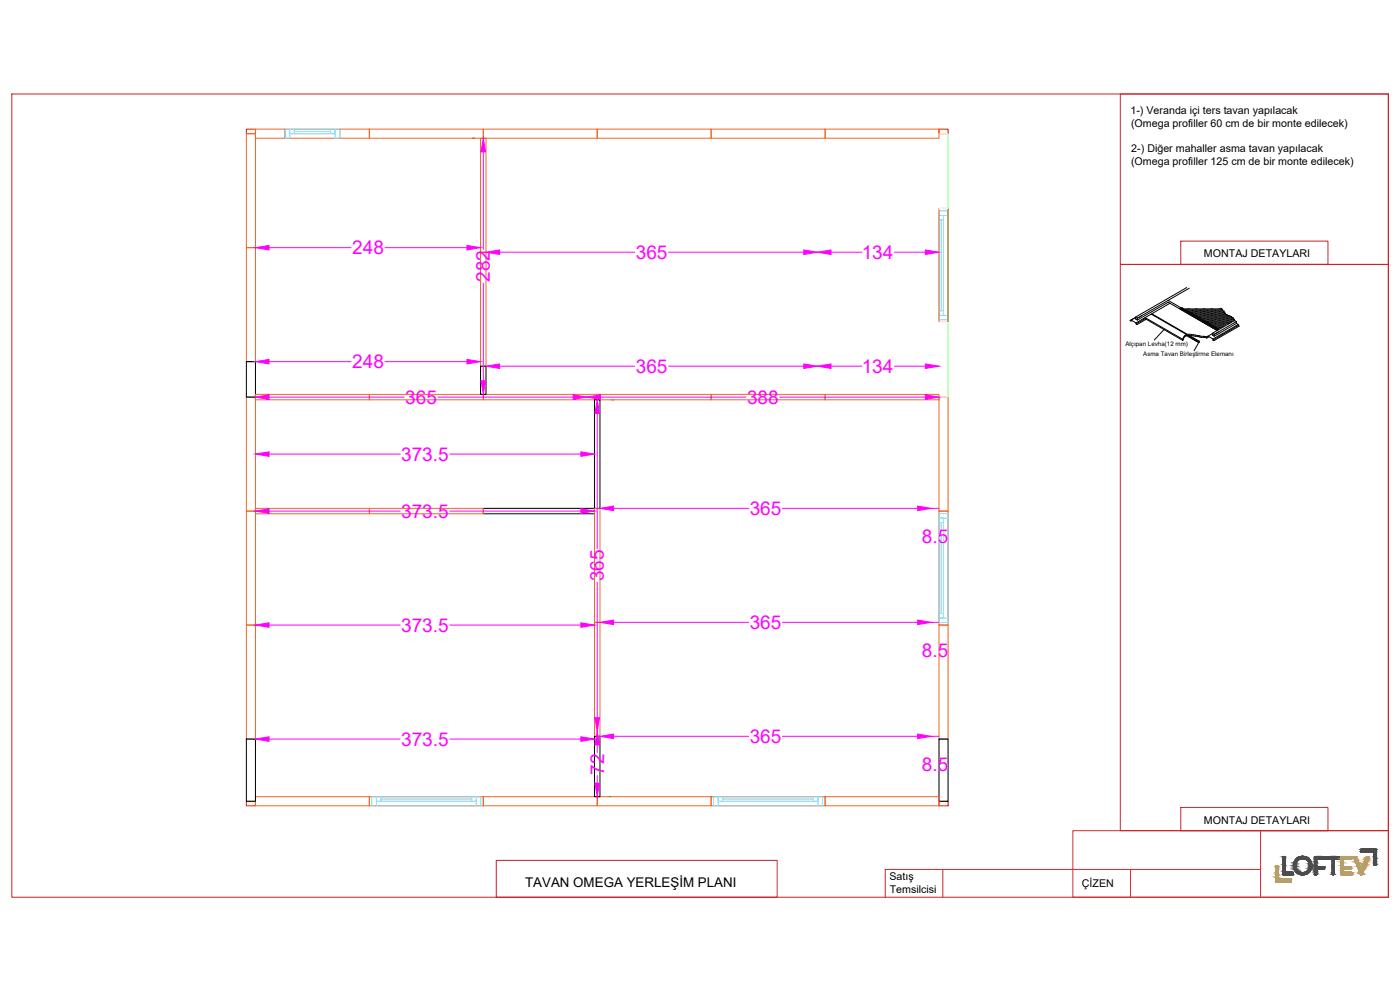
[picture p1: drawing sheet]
<svg xmlns="http://www.w3.org/2000/svg" width="1189mm" height="841mm" viewBox="0 0 1189 841" stroke-linecap="round" stroke-linejoin="round" font-family="sans-serif">
<!-- layer: 0 -->
<path d="M911 705h268v56h-268zM1070 705v56M752 738h318M801 738v23M960 738v23" fill="none" stroke="#ed1f24" stroke-width=".85"/>
<path d="M10 80h1169v681h-1169zM951 80h228v144h-228zM1003 205h125v19h-125zM951 224h228v481h-228zM1003 685h125v20h-125zM421 730h239v31h-239zM752 738v23" fill="none" stroke="#cd2027" stroke-width=".85"/>
<g fill="#4c4c4c" stroke="#4c4c4c" stroke-width=".85">
<path d="M1159 721h7z"/>
<path d="M1156 723h13z"/>
<path d="M1157 723h12z"/>
<path d="M1105 727h2z"/>
<path d="M1130 727h4z"/>
<path d="M1090 727h1z"/>
<path d="M1127 729h10z"/>
<path d="M1167 734h2z"/>
<path d="M1167 734h1z"/>
<path d="M1089 742h9z"/>
<path d="M1117 742h1z"/>
<path d="M1132 742h1z"/>
<path d="M1090 742h8z"/>
<path d="M1105 742h2z"/>
<path d="M1159 721h8zM1157 721h10z"/>
<path d="M1157 721h11zM1156 721h12z"/>
<path d="M1156 721h13zM1156 721h13z"/>
<path d="M1156 721h13zM1156 721h13z"/>
<path d="M1156 721h13zM1156 721h13z"/>
<path d="M1156 721h13zM1156 721h13z"/>
<path d="M1156 721h13zM1156 721h13z"/>
<path d="M1156 721h13zM1156 721h13z"/>
<path d="M1156 721h13zM1156 721h13z"/>
<path d="M1155 721h14zM1155 721h14z"/>
<path d="M1155 721h14zM1155 721h14z"/>
<path d="M1155 721h14zM1155 721h14z"/>
<path d="M1155 721l14 1v-1zM1155 721l14 1h-14z"/>
<path d="M1155 722h14zM1155 722h14h-14z"/>
<path d="M1155 722l14 1zM1155 722l14 1z"/>
<path d="M1155 723h14zM1155 723h14z"/>
<path d="M1155 723h14zM1155 723h14z"/>
<path d="M1156 723h13zM1156 723h13z"/>
<path d="M1156 723h13zM1156 723h13z"/>
<path d="M1156 723h13zM1156 723h13z"/>
<path d="M1156 723h13zM1156 723h13z"/>
<path d="M1156 723h13zM1156 723h13zM1156 723h13z"/>
<path d="M1156 723h13zM1156 723h13z"/>
<path d="M1156 723h13zM1156 723h13zM1157 723h12z"/>
<path d="M1158 723h11zM1158 723h11z"/>
<path d="M1105 727h2zM1105 727h2z"/>
<path d="M1105 727h3zM1105 727h3z"/>
<path d="M1105 727h3zM1105 727h3z"/>
<path d="M1121 727h1zM1118 727h4z"/>
<path d="M1118 727h5zM1118 727h5z"/>
<path d="M1130 727h5zM1130 727h5z"/>
<path d="M1130 727h5zM1130 727h5z"/>
<path d="M1090 727h1zM1090 727h1zM1090 727h1z"/>
<path d="M1118 727h6zM1117 727h7z"/>
<path d="M1130 727h6zM1128 727h8z"/>
<path d="M1128 727h8zM1128 727h8z"/>
<path d="M1117 727h8zM1117 727h8z"/>
<path d="M1090 727h1zM1090 727h1zM1090 727h1zM1090 727h1z"/>
<path d="M1117 727h8zM1117 727h8z"/>
<path d="M1128 727h9zM1127 727h10z"/>
<path d="M1127 727h10zM1127 727h10z"/>
<path d="M1117 727h8zM1117 727h8z"/>
<path d="M1127 727h10zM1127 727h10z"/>
<path d="M1127 727h10zM1127 727h10z"/>
<path d="M1090 727h1zM1090 727h1z"/>
<path d="M1127 727h10zM1127 727h10z"/>
<path d="M1117 727h8zM1117 727h8z"/>
<path d="M1127 727h10zM1127 727h10z"/>
<path d="M1127 727h10zM1127 727h10z"/>
<path d="M1090 727h1zM1090 727h1z"/>
<path d="M1117 727h9zM1116 727h10zM1116 727h10zM1116 727h10z"/>
<path d="M1127 727h10zM1127 727h10zM1127 727h10zM1127 727h10z"/>
<path d="M1090 727h1zM1089 727h2z"/>
<path d="M1116 727h10zM1116 727h10z"/>
<path d="M1116 727h10zM1116 727h10z"/>
<path d="M1127 727h11zM1127 727h11z"/>
<path d="M1089 727h2zM1089 727h2z"/>
<path d="M1127 727h11zM1127 727h11z"/>
<path d="M1089 727h2zM1089 727h2z"/>
<path d="M1116 727h10zM1116 727h10z"/>
<path d="M1105 727h3zM1104 727h4z"/>
<path d="M1127 727h11zM1127 727h11z"/>
<path d="M1116 727h10zM1116 727h10z"/>
<path d="M1127 727h11zM1127 727h11z"/>
<path d="M1089 727h2zM1089 727h2zM1089 727h2zM1089 727h2z"/>
<path d="M1116 727h10zM1116 727h10z"/>
<path d="M1116 727h10zM1116 727h10z"/>
<path d="M1127 727h11zM1127 727h11z"/>
<path d="M1089 727h2zM1089 727h2zM1089 727h2zM1089 727h2z"/>
<path d="M1116 727h10zM1116 727h10z"/>
<path d="M1127 727h11zM1127 727h11z"/>
<path d="M1104 727h5zM1104 727h5z"/>
<path d="M1089 727h2zM1089 727h2z"/>
<path d="M1116 727h10zM1116 727h10z"/>
<path d="M1089 727h2zM1089 727h2z"/>
<path d="M1116 727h10zM1116 727h10z"/>
<path d="M1127 727h11zM1127 727h11z"/>
<path d="M1089 727h2zM1089 727h2z"/>
<path d="M1127 727h11zM1127 727h11z"/>
<path d="M1089 727h2zM1089 727h2z"/>
<path d="M1116 727h10zM1116 727h10z"/>
<path d="M1089 727h2zM1089 727h2z"/>
<path d="M1116 727h10zM1116 727h10z"/>
<path d="M1104 727h5zM1104 727h5z"/>
<path d="M1089 727h2zM1089 727h2z"/>
<path d="M1116 727h10zM1116 727h10z"/>
<path d="M1089 727h2zM1089 727h2z"/>
<path d="M1116 727h10zM1116 727h10z"/>
<path d="M1167 723l2 4v-4zM1167 723l2 4h-2z"/>
<path d="M1104 727h5zM1103 727h6z"/>
<path d="M1127 727h11zM1127 727h11z"/>
<path d="M1103 727h7zM1103 727h7z"/>
<path d="M1116 727h10zM1116 727h10z"/>
<path d="M1103 727l7 1zM1103 728h7z"/>
<path d="M1127 727l11 1zM1127 727l11 1z"/>
<path d="M1126 728h12zM1126 728h12z"/>
<path d="M1103 728h7zM1102 728h8z"/>
<path d="M1102 728h8zM1102 728h8z"/>
<path d="M1116 727l10 1v-1zM1116 727l10 1h-10z"/>
<path d="M1126 728h12zM1126 728h12z"/>
<path d="M1102 728h9zM1102 728h9z"/>
<path d="M1102 728h9zM1102 728h9z"/>
<path d="M1116 728h10zM1116 728h10z"/>
<path d="M1167 727l2 1v-1zM1167 727l2 1h-2z"/>
<path d="M1126 728h12zM1126 728h12z"/>
<path d="M1102 728h9zM1101 728h10z"/>
<path d="M1116 728l10 1zM1116 728l10 1z"/>
<path d="M1101 728l10 1zM1101 728l10 1z"/>
<path d="M1126 728l12 1zM1126 728l12 1zM1127 729h11zM1127 729h11z"/>
<path d="M1127 729h11zM1127 729h11z"/>
<path d="M1127 729h11zM1127 729h11z"/>
<path d="M1089 727l2 2v-2zM1089 727l2 2h-2z"/>
<path d="M1127 729h11zM1127 729h11z"/>
<path d="M1116 729h10zM1116 729h10z"/>
<path d="M1127 729h11zM1127 729h11z"/>
<path d="M1127 729h11zM1127 729h11z"/>
<path d="M1116 729h10zM1116 729h10z"/>
<path d="M1101 729h11zM1101 729h11z"/>
<path d="M1127 729h11zM1127 729h11z"/>
<path d="M1106 729h6zM1106 729h6z"/>
<path d="M1101 729h5zM1101 729h5z"/>
<path d="M1116 729h10zM1116 729h10z"/>
<path d="M1106 729h6zM1106 729h6z"/>
<path d="M1116 729h10zM1116 729h10z"/>
<path d="M1127 729h11zM1127 729h11zM1127 729h11zM1127 729h11z"/>
<path d="M1107 729h5zM1107 729h5z"/>
<path d="M1116 729h10zM1116 729h10z"/>
<path d="M1101 729h5zM1101 729h4z"/>
<path d="M1116 729h10zM1116 729h10z"/>
<path d="M1127 729h11zM1127 729h10zM1127 729h10zM1127 729h10z"/>
<path d="M1116 729h10zM1116 729h9z"/>
<path d="M1107 729h5zM1107 729h5z"/>
<path d="M1127 729h10zM1127 729h10z"/>
<path d="M1089 729h2zM1089 729h2z"/>
<path d="M1127 729h10zM1127 729h10z"/>
<path d="M1116 729h9zM1116 729h9z"/>
<path d="M1127 729h10zM1127 729h10z"/>
<path d="M1116 729h9zM1116 729h9z"/>
<path d="M1127 729h10zM1127 729h10z"/>
<path d="M1127 729h10zM1127 729h10z"/>
<path d="M1127 729h10zM1127 729h10zM1127 729h10z"/>
<path d="M1101 729h4zM1101 729h4z"/>
<path d="M1116 729h9zM1116 729h9z"/>
<path d="M1101 729h4zM1101 729h4z"/>
<path d="M1127 729h10zM1127 729h10z"/>
<path d="M1127 729h10zM1127 729h9z"/>
<path d="M1116 729h8zM1116 729h9z"/>
<path d="M1127 729h9zM1127 729h9z"/>
<path d="M1116 729h6zM1116 729h8z"/>
<path d="M1128 729h8zM1128 729h7z"/>
<path d="M1128 729h7zM1128 729h7z"/>
<path d="M1128 729h7zM1128 729h5z"/>
<path d="M1116 729h6zM1116 729h2z"/>
<path d="M1107 729h5zM1107 729h5z"/>
<path d="M1116 729h2zM1116 729h2z"/>
<path d="M1101 729h4zM1101 729h3z"/>
<path d="M1108 729h4zM1108 729h4z"/>
<path d="M1108 729h4zM1108 729h4z"/>
<path d="M1100 729h4zM1100 729h4z"/>
<path d="M1100 729h4zM1100 729h3z"/>
<path d="M1109 729h3zM1109 729h3z"/>
<path d="M1109 729l3 1zM1109 729l3 1z"/>
<path d="M1100 729h3zM1100 729l3 1h-3z"/>
<path d="M1109 730h4zM1109 730h4z"/>
<path d="M1100 730h3zM1100 730h3z"/>
<path d="M1110 730h3zM1110 730h3z"/>
<path d="M1100 730h3zM1100 730h2h-2z"/>
<path d="M1100 730h2zM1100 730h2z"/>
<path d="M1110 730h3zM1110 730h3z"/>
<path d="M1110 730l3 1zM1110 730l3 1z"/>
<path d="M1167 728l2 3v-3zM1167 728l2 3h-2z"/>
<path d="M1100 730h2zM1100 730l2 1h-3z"/>
<path d="M1099 731h3zM1099 731h3z"/>
<path d="M1089 729l2 2v-2zM1089 729l2 2h-2zM1089 731h2zM1089 731h2z"/>
<path d="M1167 731h2zM1167 731h2z"/>
<path d="M1110 731h3zM1110 731h3z"/>
<path d="M1111 731h2zM1111 731h2z"/>
<path d="M1099 731h3zM1099 731h2h-2z"/>
<path d="M1116 729l2 2v-2zM1116 729l2 2h-2z"/>
<path d="M1111 731l3 1zM1111 731l3 1z"/>
<path d="M1099 731h2zM1099 731l2 1h-2z"/>
<path d="M1099 732h2zM1099 732h2z"/>
<path d="M1111 732h3zM1111 732h3z"/>
<path d="M1116 731l2 1v-1zM1116 731l2 1h-2z"/>
<path d="M1167 731l2 1v-1zM1167 731l2 1h-2z"/>
<path d="M1111 732h3zM1111 732h3z"/>
<path d="M1099 732h2zM1099 732h2h-2z"/>
<path d="M1099 732h2zM1099 732l2 1z"/>
<path d="M1167 732l2 1zM1167 732l2 1z"/>
<path d="M1112 732l2 1zM1112 732l2 1z"/>
<path d="M1099 733h2zM1099 733h2h-3z"/>
<path d="M1112 733h2zM1112 733h2h-2z"/>
<path d="M1098 733h3zM1098 733h3z"/>
<path d="M1167 733l2 1v-1zM1167 733l2 1h-2zM1167 734h2zM1167 734h2z"/>
<path d="M1112 733l2 1zM1112 733l2 1z"/>
<path d="M1167 734h2zM1167 734h2zM1167 734h2zM1167 734h2z"/>
<path d="M1167 734h2zM1167 734h2zM1167 734h2zM1167 734h2z"/>
<path d="M1089 731l2 3v-3zM1089 731l2 3h-2z"/>
<path d="M1167 734h2zM1167 734h2zM1167 734h2z"/>
<path d="M1167 734h2zM1167 734h2zM1167 734h2zM1167 734h2z"/>
<path d="M1167 734h2zM1167 734h2zM1167 734h2zM1167 734h2z"/>
<path d="M1167 734h2zM1167 734h2zM1167 734h2zM1167 734h2z"/>
<path d="M1167 734h2zM1167 734h2z"/>
<path d="M1167 734h2zM1167 734h2z"/>
<path d="M1167 734h2zM1167 734h1zM1167 734h1zM1167 734h1z"/>
<path d="M1167 734h1zM1167 734h1z"/>
<path d="M1167 734h1zM1167 734h1z"/>
<path d="M1098 733l3 1v-1zM1098 733l3 1h-3z"/>
<path d="M1112 734h2zM1112 734h2h-2z"/>
<path d="M1098 734l3 1zM1098 734l3 1z"/>
<path d="M1112 734l2 1zM1112 734l2 1z"/>
<path d="M1089 734l2 1v-1zM1089 734l2 1h-2z"/>
<path d="M1116 732l2 3v-3zM1116 732l2 3h-2z"/>
<path d="M1098 735h3zM1098 735h3h-3z"/>
<path d="M1112 735h2zM1112 735h2h-2zM1112 735h2zM1112 735h2z"/>
<path d="M1116 735h2zM1116 735h2h-2z"/>
<path d="M1116 735h7zM1116 735h7z"/>
<path d="M1116 735h8zM1116 735h8z"/>
<path d="M1116 735l9 1zM1116 735l9 1z"/>
<path d="M1098 735l3 1v-1zM1098 735l3 1h-3z"/>
<path d="M1116 736h9zM1116 736h9z"/>
<path d="M1116 736h9zM1116 736h9z"/>
<path d="M1131 729l2 7v-7zM1131 729l2 7h-2zM1131 736h2zM1131 736h2z"/>
<path d="M1116 736h9zM1116 736h9z"/>
<path d="M1116 736h9zM1116 736h9z"/>
<path d="M1116 736h9zM1116 736h9z"/>
<path d="M1116 736h9zM1116 736h9z"/>
<path d="M1116 736h9zM1116 736h9z"/>
<path d="M1116 736h9zM1116 736h9z"/>
<path d="M1098 736h3zM1098 736h3z"/>
<path d="M1098 736h3zM1098 736h3z"/>
<path d="M1116 736h9zM1116 736h9z"/>
<path d="M1112 735l2 1v-1zM1112 735l2 1h-2z"/>
<path d="M1098 736h3zM1098 736h3z"/>
<path d="M1112 736h2zM1112 736h2z"/>
<path d="M1116 736l9 1zM1116 736l9 1z"/>
<path d="M1099 736l2 1zM1099 736l2 1z"/>
<path d="M1112 736l2 1v-1zM1112 736l2 1h-3z"/>
<path d="M1099 737h2zM1099 737h2h-2z"/>
<path d="M1111 737h3zM1111 737h3z"/>
<path d="M1116 737h9zM1116 737h9h-9z"/>
<path d="M1116 737h9zM1116 737h6z"/>
<path d="M1099 737h2zM1099 737h2z"/>
<path d="M1116 737h6zM1116 737l2 1z"/>
<path d="M1111 737l2 1 1-1zM1111 737l2 1h-2z"/>
<path d="M1099 737l3 1-1-1zM1099 737l3 1h-3z"/>
<path d="M1111 738h2zM1111 738h2z"/>
<path d="M1099 738h3zM1099 738h3z"/>
<path d="M1111 738h2zM1111 738l2 1h-3z"/>
<path d="M1099 738l3 1v-1zM1099 738l3 1h-2z"/>
<path d="M1110 739h3zM1110 739h3z"/>
<path d="M1100 739h2zM1100 739h2z"/>
<path d="M1116 738l2 1v-1zM1116 738l2 1h-2z"/>
<path d="M1110 739h3zM1110 739h3z"/>
<path d="M1110 739h3zM1110 739h3z"/>
<path d="M1100 739h3h-1zM1100 739h3h-3z"/>
<path d="M1089 735l2 5v-5zM1089 735l2 5h-2z"/>
<path d="M1110 739h3zM1109 740h3z"/>
<path d="M1100 739l3 1zM1100 739l3 1z"/>
<path d="M1109 740h3zM1109 740h3z"/>
<path d="M1116 739l2 1v-1zM1116 739l2 1h-2z"/>
<path d="M1109 740h3zM1109 740h3z"/>
<path d="M1100 740h4zM1100 740h4z"/>
<path d="M1109 740h3zM1109 740h3z"/>
<path d="M1109 740h3zM1108 740h4z"/>
<path d="M1100 740h4zM1100 740h4z"/>
<path d="M1101 740h4zM1101 740h4z"/>
<path d="M1089 740h2zM1089 740h2h-2z"/>
<path d="M1089 740h7zM1089 740h7z"/>
<path d="M1108 740h4zM1108 740h4z"/>
<path d="M1089 740h8zM1089 740h8z"/>
<path d="M1089 740h9zM1089 740h9z"/>
<path d="M1089 740h9zM1089 740h9z"/>
<path d="M1089 740h9zM1089 740h9z"/>
<path d="M1089 740h9zM1089 740h9z"/>
<path d="M1089 740h9zM1089 740h9z"/>
<path d="M1089 740h9zM1089 740h9z"/>
<path d="M1101 740h5zM1101 740h5z"/>
<path d="M1108 740h4zM1107 740h5z"/>
<path d="M1101 740h6zM1101 740h6z"/>
<path d="M1089 740h9zM1089 740h9zM1089 740h9zM1089 740h9z"/>
<path d="M1101 740h11zM1101 740l11 1z"/>
<path d="M1089 740l9 1zM1089 740l9 1z"/>
<path d="M1101 741h11zM1101 741h10z"/>
<path d="M1131 736l2 5v-5zM1131 736l2 5h-2z"/>
<path d="M1116 740l2 1v-1zM1116 740l2 1h-2z"/>
<path d="M1116 741h2zM1116 741h2z"/>
<path d="M1089 741h9zM1089 741h9z"/>
<path d="M1101 741h10zM1101 741h10z"/>
<path d="M1089 741h9zM1089 741h9z"/>
<path d="M1102 741h9zM1102 741h9z"/>
<path d="M1089 741h9zM1089 741h9z"/>
<path d="M1102 741h9zM1102 741h8z"/>
<path d="M1116 741l2 1v-1zM1116 741l2 1h-2z"/>
<path d="M1102 741h8zM1102 741l8 1z"/>
<path d="M1089 741l9 1zM1089 741l9 1z"/>
<path d="M1131 741l2 1v-1zM1131 741l2 1h-2z"/>
<path d="M1103 742h7zM1103 742h6z"/>
<path d="M1131 742h2zM1131 742h2z"/>
<path d="M1089 742h9zM1089 742h9z"/>
<path d="M1116 742h2zM1116 742h2z"/>
<path d="M1103 742h6zM1103 742h6z"/>
<path d="M1131 742h2zM1131 742h2z"/>
<path d="M1116 742h2zM1116 742h2z"/>
<path d="M1089 742h9zM1089 742h9z"/>
<path d="M1131 742h2zM1131 742h2z"/>
<path d="M1116 742h2zM1116 742h2z"/>
<path d="M1089 742h9zM1089 742h9z"/>
<path d="M1116 742h2zM1116 742h2z"/>
<path d="M1116 742h2zM1116 742h2z"/>
<path d="M1089 742h9zM1089 742h9z"/>
<path d="M1089 742h9zM1089 742h9z"/>
<path d="M1116 742h2zM1116 742h2z"/>
<path d="M1131 742h2zM1131 742h2z"/>
<path d="M1116 742h2zM1116 742h2z"/>
<path d="M1089 742h9zM1089 742h9z"/>
<path d="M1103 742h6zM1103 742h5z"/>
<path d="M1089 742h9zM1089 742h9z"/>
<path d="M1116 742h2zM1116 742h2zM1116 742h2zM1116 742h2z"/>
<path d="M1089 742h9zM1089 742h9zM1089 742h9z"/>
<path d="M1131 742h2zM1131 742h2z"/>
<path d="M1116 742h2zM1116 742h2z"/>
<path d="M1104 742h4zM1104 742h4z"/>
<path d="M1089 742h9zM1089 742h9zM1089 742h9zM1089 742h9z"/>
<path d="M1116 742h2zM1116 742h2z"/>
<path d="M1089 742h9zM1089 742h9z"/>
<path d="M1116 742h2zM1116 742h2z"/>
<path d="M1089 742h9zM1089 742h9z"/>
<path d="M1116 742h2zM1116 742h2z"/>
<path d="M1131 742h2zM1131 742h2z"/>
<path d="M1116 742h2zM1116 742h2z"/>
<path d="M1116 742h2zM1116 742h2z"/>
<path d="M1090 742h8zM1090 742h8zM1090 742h8zM1090 742h8z"/>
<path d="M1116 742h2zM1116 742h2zM1117 742h1z"/>
<path d="M1117 742h1zM1117 742h1z"/>
<path d="M1090 742h8zM1090 742h8z"/>
<path d="M1117 742h1zM1117 742h1z"/>
<path d="M1104 742h4zM1104 742h4z"/>
<path d="M1090 742h8zM1090 742h8z"/>
<path d="M1090 742h8zM1090 742h8z"/>
<path d="M1090 742h4zM1090 742h4z"/>
<path d="M1105 742h3zM1105 742h2z"/>
<path d="M1105 742h2zM1106 742h1z"/>
</g>
<g fill="none" stroke="#4c4c4c" stroke-width=".85">
<path d="M1089 727v15h9M1090 727h-1M1091 727h.1M1091 727h-2M1091 727v7M1091 734v6h7M1099 732a8 8 0 0 0 1 7M1100 739l1 2 3 1h3h2M1101 729l-2 3M1104 727h4l3 1M1104 727l-3 2M1109 730l-2-1h-2a6 6 0 0 0-4 8 6 6 0 0 0 8 3"/>
<path d="M1110 730a6 6 0 0 1-1 10M1111 728l1 1a8 8 0 0 1 1 9M1113 738l-1 2-3 2M1124 735l1 1M1125 736v1M1125 737l-7 1v4M1125 727h.1M1125 727h-9v15h2M1125 727l1 2M1126 729h-8v6h6M1126 729h.1M1127 727h10"/>
<path d="M1127 727h-1M1127 727v2M1127 729h.1M1127 729h4v12M1137 729h-4v12a1.2 1.2 0 0 1-1 1 1.2 1.2 0 0 1-1-1M1137 729h.1M1137 727h1M1138 729h-1M1138 727v2M1155 722l1 1M1155 721v1M1156 723h.1"/>
<path d="M1156 721h-1M1156 723h11v11M1156 721h12M1167 734h.1M1168 721h1v13M1169 734h-2M1169 734h.1M1098 740h.1M1098 742h.1M1098 740v2M1118 742h.1"/>
</g>
<g fill="#b99536" stroke="#b99536" stroke-width=".85">
<path d="M1158 733h3z"/>
<path d="M1152 734h3z"/>
<path d="M1084 735h1z"/>
<path d="M1083 735h2z"/>
<path d="M1146 735h1z"/>
<path d="M1154 739h4z"/>
<path d="M1156 742h1z"/>
<path d="M1139 742h7z"/>
<path d="M1156 742v1z"/>
<path d="M1086 749h7z"/>
<path d="M1161 727h1zM1161 727h1z"/>
<path d="M1161 727h1zM1161 727h1z"/>
<path d="M1161 727h1zM1161 727h1z"/>
<path d="M1150 727h1zM1150 727h1z"/>
<path d="M1161 727h1zM1161 727h1z"/>
<path d="M1150 727h1zM1150 727h1z"/>
<path d="M1161 727h1zM1161 727h1z"/>
<path d="M1161 727h1zM1161 727h1z"/>
<path d="M1150 727h1zM1150 727h1z"/>
<path d="M1150 727h2zM1150 727h2z"/>
<path d="M1161 727h1zM1161 727h1z"/>
<path d="M1150 727h2zM1150 727h2z"/>
<path d="M1161 727h1zM1161 727h1zM1161 727h1zM1161 727h1z"/>
<path d="M1150 727h2zM1150 727h2z"/>
<path d="M1161 727h2zM1161 727h2zM1160 727h3zM1160 727h3z"/>
<path d="M1150 727h2zM1149 727h3z"/>
<path d="M1160 727h3zM1160 727h3zM1160 727h3zM1160 727h3z"/>
<path d="M1149 727h3zM1149 727h3z"/>
<path d="M1160 727h3zM1160 727h3z"/>
<path d="M1149 727h3zM1149 727h3z"/>
<path d="M1139 727h9zM1139 727h9z"/>
<path d="M1149 727h3zM1149 727h3z"/>
<path d="M1160 727h3zM1160 727h3z"/>
<path d="M1139 727h9zM1139 727h9z"/>
<path d="M1149 727h3zM1149 727h3z"/>
<path d="M1160 727h3zM1160 727h3z"/>
<path d="M1149 727h3zM1149 727h3z"/>
<path d="M1149 727h3zM1149 727h3z"/>
<path d="M1139 727h9zM1139 727h9z"/>
<path d="M1160 727h3zM1160 727h3z"/>
<path d="M1139 727h9zM1139 727h9z"/>
<path d="M1149 727h3zM1149 727h3z"/>
<path d="M1160 727h3zM1160 727h3z"/>
<path d="M1149 727h3zM1149 727h3z"/>
<path d="M1160 727h3zM1160 727h3z"/>
<path d="M1139 727h9zM1139 727h9z"/>
<path d="M1160 727h3zM1160 727h3z"/>
<path d="M1139 727h9zM1139 727h9z"/>
<path d="M1149 727h3zM1149 727h3z"/>
<path d="M1160 727h3zM1160 727l3 1z"/>
<path d="M1139 727l9 1zM1139 727l9 1z"/>
<path d="M1160 728h3zM1160 728h3z"/>
<path d="M1139 728h9zM1139 728h9z"/>
<path d="M1160 728h3zM1160 728h2z"/>
<path d="M1149 727l3 1zM1149 727l3 1h-2z"/>
<path d="M1139 728h9zM1139 728h9z"/>
<path d="M1150 728h2zM1150 728h2z"/>
<path d="M1139 728h9zM1139 728l9 1z"/>
<path d="M1139 729h9zM1139 729h9z"/>
<path d="M1160 728l2 1v-1zM1160 728l2 1h-2z"/>
<path d="M1139 729h9zM1139 729h9z"/>
<path d="M1139 729h9zM1139 729h9z"/>
<path d="M1139 729h9zM1139 729h9z"/>
<path d="M1139 729h9zM1139 729h9z"/>
<path d="M1139 729h9zM1139 729h9z"/>
<path d="M1139 729h9zM1139 729h9z"/>
<path d="M1139 729h8zM1139 729h9z"/>
<path d="M1139 729h5zM1139 729h8z"/>
<path d="M1150 728l2 1v-1zM1150 728l2 1h-2z"/>
<path d="M1160 729h2zM1160 729h2h-2z"/>
<path d="M1150 729h3zM1150 729h3z"/>
<path d="M1139 729h2zM1139 729h2h-2z"/>
<path d="M1160 729h2zM1160 729h2z"/>
<path d="M1160 729l2 1v-1zM1160 729l2 1h-3z"/>
<path d="M1150 729l3 1v-1zM1150 729l3 1h-3z"/>
<path d="M1150 730h3zM1150 730h3z"/>
<path d="M1151 730l2 1zM1151 730l2 1z"/>
<path d="M1151 731h2zM1151 731h2z"/>
<path d="M1159 730l2 1 1-1zM1159 730l2 1h-2z"/>
<path d="M1159 731h2zM1159 731h2z"/>
<path d="M1151 731h2zM1151 731h2h-2z"/>
<path d="M1159 731h2zM1159 731h2h-2z"/>
<path d="M1139 729l2 3v-3zM1139 729l2 3h-2z"/>
<path d="M1151 731l3 1-1-1zM1151 731l3 1h-3z"/>
<path d="M1151 732h3zM1151 732h3z"/>
<path d="M1139 732h2zM1139 732h2h-2z"/>
<path d="M1151 732h3zM1151 732h3z"/>
<path d="M1159 731l2 2v-2zM1159 731l2 2h-3z"/>
<path d="M1158 733h3zM1158 733h3z"/>
<path d="M1158 733h3zM1158 733h3zM1158 733h3z"/>
<path d="M1158 733h3zM1158 733h3z"/>
<path d="M1158 733h3zM1158 733h2zM1158 733h2zM1158 733h2z"/>
<path d="M1158 733h2zM1158 733h2z"/>
<path d="M1158 733h2zM1158 733h2z"/>
<path d="M1158 733h2zM1158 733h2z"/>
<path d="M1158 733h2zM1158 733h2zM1158 733h2zM1158 733h2z"/>
<path d="M1151 732l3 1v-1zM1151 732l3 1h-2z"/>
<path d="M1158 733h2zM1158 733h2h-2z"/>
<path d="M1152 733l2 1v-1zM1152 733l2 1h-2z"/>
<path d="M1158 733l2 1v-1zM1158 733l2 1h-2z"/>
<path d="M1152 734h2zM1152 734h2h-2z"/>
<path d="M1152 734h2zM1152 734h2z"/>
<path d="M1152 734h3zM1152 734h3z"/>
<path d="M1152 734h3zM1152 734h3zM1152 734h3zM1152 734h3z"/>
<path d="M1152 734h3zM1152 734h3z"/>
<path d="M1152 734h3zM1152 734h3zM1152 734h3zM1152 734h3z"/>
<path d="M1152 734h3zM1152 734h3zM1152 734h3z"/>
<path d="M1158 734h2zM1158 734h2h-3z"/>
<path d="M1152 734l3 1zM1152 734l3 1z"/>
<path d="M1139 732l2 3v-3zM1139 732l2 3h-2z"/>
<path d="M1157 734h3zM1157 734l3 1z"/>
<path d="M1152 735h3zM1152 735h3z"/>
<path d="M1084 735h1zM1084 735h1z"/>
<path d="M1084 735h1zM1083 735h2zM1083 735h2z"/>
<path d="M1083 735h2zM1083 735h2z"/>
<path d="M1083 735h2zM1083 735h2z"/>
<path d="M1157 735h2h1zM1157 735h2h-2z"/>
<path d="M1083 735h3zM1083 735h3z"/>
<path d="M1083 735h3zM1083 735h3z"/>
<path d="M1083 735h3zM1083 735h3z"/>
<path d="M1083 735h3zM1083 735h3z"/>
<path d="M1146 735h1zM1144 735h3z"/>
<path d="M1144 735h3zM1143 735h4z"/>
<path d="M1153 735h2zM1153 735h2z"/>
<path d="M1083 735h3zM1083 735h3z"/>
<path d="M1143 735h4zM1141 735h6z"/>
<path d="M1139 735h2zM1139 735h2h-2z"/>
<path d="M1083 735h3zM1083 735h3z"/>
<path d="M1139 735h8zM1139 735h8z"/>
<path d="M1153 735h2zM1153 735h2z"/>
<path d="M1139 735h8zM1139 735h8z"/>
<path d="M1139 735l8 1zM1139 735l8 1z"/>
<path d="M1139 736h8zM1139 736h8z"/>
<path d="M1139 736h8zM1139 736h8z"/>
<path d="M1139 736h8zM1139 736h8z"/>
<path d="M1139 736h8zM1139 736h8z"/>
<path d="M1153 735l2 1v-1zM1153 735l2 1h-2z"/>
<path d="M1157 735l2 1v-1zM1157 735l2 1h-2z"/>
<path d="M1139 736h8zM1139 736h8z"/>
<path d="M1153 736h2zM1153 736h2z"/>
<path d="M1139 736h8zM1139 736h8z"/>
<path d="M1083 735l3 1v-1zM1083 735l3 1h-3z"/>
<path d="M1153 736l3 1zM1153 736l3 1z"/>
<path d="M1157 736l2 1v-1zM1157 736l2 1h-2z"/>
<path d="M1157 737h2zM1157 737h2z"/>
<path d="M1153 737h3zM1153 737h3h-3z"/>
<path d="M1139 736l8 1v-1zM1139 736l8 1h-8z"/>
<path d="M1139 737h8zM1139 737h8z"/>
<path d="M1153 737h3zM1153 737h3z"/>
<path d="M1139 737h8zM1139 737h8z"/>
<path d="M1139 737h8zM1139 737h8z"/>
<path d="M1139 737h8zM1139 737h8z"/>
<path d="M1139 737h8zM1139 737h8z"/>
<path d="M1139 737h8zM1139 737h8z"/>
<path d="M1139 737h8zM1139 737h8z"/>
<path d="M1139 737h8zM1139 737h8z"/>
<path d="M1139 737h5zM1139 737h8z"/>
<path d="M1157 737h1h1zM1157 737h1h-2z"/>
<path d="M1156 737h2zM1156 737l2 1z"/>
<path d="M1153 737l3 1v-1zM1153 737l3 1h-2z"/>
<path d="M1156 738h2zM1156 738h2z"/>
<path d="M1154 738h2zM1154 738h2zM1154 738h2zM1154 738h2z"/>
<path d="M1156 738h2zM1156 738h2z"/>
<path d="M1154 738h2zM1154 738h2z"/>
<path d="M1156 738h2zM1156 738h2z"/>
<path d="M1154 738h2zM1154 738h2z"/>
<path d="M1156 738h2zM1156 738h2z"/>
<path d="M1154 738h2zM1154 738h2z"/>
<path d="M1156 738h2zM1156 738h2z"/>
<path d="M1154 738h2zM1154 738h2z"/>
<path d="M1156 738h2zM1156 738h2zM1156 738h2zM1156 738h2z"/>
<path d="M1154 738h2zM1154 738h2z"/>
<path d="M1083 736l3 2v-2zM1083 736l3 2h-3z"/>
<path d="M1154 738h4zM1154 738h4z"/>
<path d="M1154 738h4zM1154 738h4z"/>
<path d="M1154 738h4zM1154 738l4 1z"/>
<path d="M1139 737l2 2v-2zM1139 737l2 2h-2z"/>
<path d="M1154 739h4zM1154 739h4z"/>
<path d="M1154 739h4zM1154 739h4z"/>
<path d="M1154 739h4zM1154 739h4zM1154 739h4z"/>
<path d="M1154 739h4zM1154 739h4zM1154 739h4zM1154 739h4z"/>
<path d="M1154 739h4zM1154 739h4z"/>
<path d="M1139 739h2zM1139 739h2z"/>
<path d="M1154 739h4zM1154 739h4z"/>
<path d="M1154 739h4zM1154 739l4 1z"/>
<path d="M1154 740h4zM1154 740h3z"/>
<path d="M1139 739l2 1v-1zM1139 739l2 1h-2z"/>
<path d="M1139 740h8zM1139 740h8z"/>
<path d="M1139 740h9zM1139 740h9z"/>
<path d="M1139 740h9zM1139 740h9z"/>
<path d="M1155 740h2zM1155 740h2h-2z"/>
<path d="M1139 740h9zM1139 740h9z"/>
<path d="M1155 740h2zM1155 740h2z"/>
<path d="M1139 740h9zM1139 740h9z"/>
<path d="M1139 740h9zM1139 740h9z"/>
<path d="M1139 740l9 1zM1139 740l9 1z"/>
<path d="M1083 738l3 3v-3zM1083 738l3 3h-3z"/>
<path d="M1139 741h9zM1139 741h9z"/>
<path d="M1139 741h10zM1139 741h10z"/>
<path d="M1139 741h10zM1139 741h10z"/>
<path d="M1139 741h10zM1139 741h10z"/>
<path d="M1155 740l2 1v-1zM1155 740l2 1h-2z"/>
<path d="M1139 741h10zM1139 741h10z"/>
<path d="M1155 741l2 1v-1zM1155 741l2 1h-2z"/>
<path d="M1083 741l3 1v-1zM1083 741l3 1h-3z"/>
<path d="M1139 741h10zM1139 741l10 1z"/>
<path d="M1155 742h2zM1155 742h2z"/>
<path d="M1139 742h10zM1139 742h10z"/>
<path d="M1139 742h10zM1139 742h10z"/>
<path d="M1139 742h10zM1139 742h10zM1139 742h10zM1139 742h10z"/>
<path d="M1139 742h10zM1139 742h10zM1139 742h10zM1139 742h10z"/>
<path d="M1139 742h10zM1139 742h10z"/>
<path d="M1139 742h10zM1139 742h10zM1139 742h10zM1139 742h10z"/>
<path d="M1139 742h10zM1139 742h9z"/>
<path d="M1139 742h9zM1139 742h9z"/>
<path d="M1155 742h2zM1155 742h2z"/>
<path d="M1139 742h9zM1139 742h9z"/>
<path d="M1139 742h9zM1139 742h9z"/>
<path d="M1156 742h1zM1156 742h1z"/>
<path d="M1139 742h9zM1139 742h9z"/>
<path d="M1139 742h9zM1139 742h9z"/>
<path d="M1139 742h9zM1139 742h8z"/>
<path d="M1139 742h8zM1139 742h7z"/>
<path d="M1139 742h5zM1139 742h5z"/>
<path d="M1083 742l3 1v-1zM1083 742l3 1h-3z"/>
<path d="M1083 743l3 1v-1zM1083 743l3 1h-3z"/>
<path d="M1083 744l3 1v-1zM1083 744l3 1h-3z"/>
<path d="M1083 745l3 1v-1zM1083 745l3 1h-3zM1083 746h3zM1083 746h3z"/>
<path d="M1083 746h3zM1083 746h3z"/>
<path d="M1083 746h3zM1083 746h3z"/>
<path d="M1083 746h3zM1083 746h3z"/>
<path d="M1083 746h3zM1083 746h3z"/>
<path d="M1083 746h4zM1083 746h4z"/>
<path d="M1083 746h6zM1083 746h6z"/>
<path d="M1083 746h8zM1083 746h8z"/>
<path d="M1083 746h11zM1083 746h11z"/>
<path d="M1083 746h12zM1083 746h12z"/>
<path d="M1083 746h13zM1083 746h13z"/>
<path d="M1083 746h13zM1083 746h13z"/>
<path d="M1083 746h13zM1083 746h13z"/>
<path d="M1083 746h13zM1083 746h13z"/>
<path d="M1083 746h14zM1083 746h14z"/>
<path d="M1083 746h14zM1083 746h14zM1083 746h14zM1083 746h14z"/>
<path d="M1083 746h14zM1083 746h14z"/>
<path d="M1083 746h14zM1083 746h14z"/>
<path d="M1083 746l14 1zM1083 746l14 1z"/>
<path d="M1083 747h14zM1083 747h14z"/>
<path d="M1083 747h14zM1083 747h14z"/>
<path d="M1083 747h14zM1083 747h14z"/>
<path d="M1083 747l14 1v-1zM1083 747l14 1h-14z"/>
<path d="M1083 748h14zM1083 748h14z"/>
<path d="M1083 748h14zM1083 748h14z"/>
<path d="M1083 748h14zM1083 748h14z"/>
<path d="M1083 748h14zM1083 748h14zM1083 748h14zM1083 748h14z"/>
<path d="M1083 748h14zM1083 748h14z"/>
<path d="M1083 748h14zM1083 748h14z"/>
<path d="M1083 748h14zM1083 748h14zM1083 748h14zM1083 748h14z"/>
<path d="M1083 748h13zM1083 748h14z"/>
<path d="M1083 748h13zM1083 748h13z"/>
<path d="M1083 748h13zM1083 748h13zM1083 748h13zM1083 748h13z"/>
<path d="M1083 748h13zM1083 748h13z"/>
<path d="M1083 748h13zM1083 748h13z"/>
<path d="M1083 748h13zM1083 748h13z"/>
<path d="M1083 748h13zM1083 748h13zM1083 748h13zM1083 748h13z"/>
<path d="M1083 748h13zM1083 748h13z"/>
<path d="M1083 748h13zM1083 748h13z"/>
<path d="M1084 748h12zM1084 748l11 1zM1085 749h10zM1085 749h10z"/>
<path d="M1085 749h10zM1085 749h8z"/>
<path d="M1086 749h6zM1086 749h6z"/>
</g>
<g fill="none" stroke="#b99536" stroke-width=".85">
<path d="M1084 735h-1v13M1084 735h2v11M1147 737h-6v3h6a1.1 1.1 0 0 1 2 1 1.1 1.1 0 0 1-1 1M1148 727h.1M1148 727h-9v15M1148 727v1M1148 728v1h-7v6h6v2M1149 727h.1M1149 727l3 7M1149 727h1a2.9 2.9 0 0 1 3 3l3 8M1152 734h.1M1152 734l2 4"/>
<path d="M1154 738h.1M1154 738v1M1154 739h.1M1156 738h.1M1156 737v1M1157 734l-1 3M1158 733l-1 1M1158 733h.1M1160 727l-2 6M1160 727h3l-7 15-2-3M1160 727h.1M1083 748h.1"/>
<path d="M1083 748h13M1086 746h.1M1086 746h10M1096 746h.1M1096 746h1M1097 748h-1M1097 746v1M1097 747v1M1139 742h9"/>
</g>
<g fill="none" stroke="#000" stroke-width=".85">
<path d="M242 110v7M288 110v7M992 255l43 25M993 257l-28 17M1008 244l-44 25M1010 245l-44 25-2-1M961 272h.1M961 272h-1l4-3-3 3 4 2v1M964 269v2l2 1M966 272l26-16 42 25M970 268l-4 2v2M972 270l32 18v1"/>
<path d="M972 270l-7 5h1l7-4M972 270l32 19M978 266l40 24-40-23M988 280l-8 9M1002 262h.1M1003 262h.1M1003 263h.1M1004 263h.1M1004 262h.1M1005 264h.1M1005 263h.1M1005 262h.1"/>
<path d="M1006 263h.1M1006 264h.1M1006 265h.1M1007 264h.1M1007 265h.1M1007 263h.1M1008 264h.1M1008 265h.1M1008 266h.1M1008 263h.1M1009 265h.1M1009 266h.1"/>
<path d="M1009 264h.1M1009 263h.1M1010 265h.1M1010 266h.1M1010 264h.1M1010 267h.1M1010 263h.1M1011 266h.1M1011 267h.1M1011 264h.1M1011 265h.1M1011 263h.1"/>
<path d="M1011 268h.1M1012 267h.1M1012 268h.1M1012 266h.1M1012 264h.1M1012 265h.1M1012 263h.1M1013 268h.1M1013 267h.1M1013 266h.1M1013 264h.1M1013 265h.1"/>
<path d="M1013 263h.1M1013 269h.1M1014 268h.1M1014 266h.1M1014 264h.1M1014 269h.1M1014 267h.1M1014 265h.1M1014 263h.1M1015 269h.1M1015 268h.1M1015 266h.1"/>
<path d="M1015 264h.1M1015 267h.1M1015 265h.1M1015 263h.1M1015 270h.1M1016 270h.1M1016 269h.1M1016 268h.1M1016 266h.1M1016 264h.1M1016 267h.1M1016 265h.1"/>
<path d="M1016 263h.1M1017 270h.1M1017 269h.1M1017 268h.1M1017 266h.1M1017 264h.1M1017 271h.1M1017 267h.1M1017 265h.1M1017 263h.1M1018 269h.1M1018 268h.1"/>
<path d="M1018 266h.1M1018 264h.1M1018 271h.1M1018 270h.1M1018 267h.1M1018 265h.1M1018 263h.1M1019 271h.1M1019 272h.1M1019 270h.1M1019 268h.1M1019 267h.1"/>
<path d="M1019 265h.1M1019 263h.1M1019 269h.1M1019 266h.1M1019 264h.1M1020 272h.1M1020 271h.1M1020 270h.1M1020 268h.1M1020 267h.1M1020 265h.1M1020 263h.1"/>
<path d="M1020 273h.1M1020 269h.1M1020 266h.1M1020 264h.1M1021 273h.1M1021 272h.1M1021 270h.1M1021 268h.1M1021 267h.1M1021 265h.1M1021 263h.1M1021 271h.1"/>
<path d="M1021 269h.1M1021 266h.1M1021 264h.1M1022 273h.1M1022 272h.1M1022 270h.1M1022 268h.1M1022 267h.1M1022 265h.1M1022 263h.1M1022 274h.1M1022 271h.1"/>
<path d="M1022 269h.1M1022 266h.1M1022 264h.1M1023 274h.1M1023 273h.1M1023 272h.1M1023 270h.1M1023 268h.1M1023 267h.1M1023 265h.1M1023 263h.1M1023 275h.1"/>
<path d="M1023 271h.1M1023 269h.1M1023 266h.1M1023 264h.1M1024 274h.1M1024 273h.1M1024 275h.1M1024 272h.1M1024 270h.1M1024 268h.1M1024 267h.1M1024 265h.1"/>
<path d="M1024 263h.1M1024 271h.1M1024 269h.1M1024 266h.1M1024 264h.1M1025 275h.1M1025 274h.1M1025 272h.1M1025 270h.1M1025 268h.1M1025 267h.1M1025 265h.1"/>
<path d="M1025 263h.1M1025 273h.1M1025 271h.1M1025 269h.1M1025 266h.1M1025 264h.1M1025 276h.1M1026 275h.1M1026 274h.1M1026 272h.1M1026 270h.1M1026 268h.1"/>
<path d="M1026 267h.1M1026 265h.1M1026 263h.1M1026 276h.1M1026 273h.1M1026 271h.1M1026 269h.1M1026 266h.1M1026 264h.1M1027 276h.1M1027 274h.1M1027 272h.1"/>
<path d="M1027 270h.1M1027 268h.1M1027 267h.1M1027 265h.1M1027 263h.1M1027 275h.1M1027 273h.1M1027 271h.1M1027 269h.1M1027 266h.1M1027 264h.1M1028 277h.1"/>
<path d="M1028 276h.1M1028 274h.1M1028 272h.1M1028 270h.1M1028 268h.1M1028 267h.1M1028 265h.1M1028 263h.1M1028 275h.1M1028 273h.1M1028 271h.1M1028 269h.1"/>
<path d="M1028 266h.1M1028 264h.1M1029 277h.1M1029 276h.1M1029 274h.1M1029 272h.1M1029 270h.1M1029 268h.1M1029 267h.1M1029 265h.1M1029 263h.1M1029 278h.1"/>
<path d="M1029 275h.1M1029 273h.1M1029 271h.1M1029 269h.1M1029 266h.1M1029 264h.1M1030 278h.1M1030 277h.1M1030 276h.1M1030 274h.1M1030 272h.1M1030 270h.1"/>
<path d="M1030 268h.1M1030 267h.1M1030 265h.1M1030 263h.1M1030 275h.1M1030 273h.1M1030 271h.1M1030 269h.1M1030 266h.1M1030 264h.1M1031 278h.1M1031 277h.1"/>
<path d="M1031 276h.1M1031 274h.1M1031 272h.1M1031 270h.1M1031 268h.1M1031 267h.1M1031 265h.1M1031 263h.1M1031 279h.1M1031 275h.1M1031 273h.1M1031 271h.1"/>
<path d="M1031 269h.1M1031 266h.1M1031 264h.1M1032 276h.1M1032 274h.1M1032 272h.1M1032 270h.1M1032 268h.1M1032 267h.1M1032 265h.1M1032 263h.1M1032 279h.1"/>
<path d="M1032 278h.1M1032 280h.1M1032 277h.1M1032 275h.1M1032 273h.1M1032 271h.1M1032 269h.1M1032 266h.1M1032 264h.1M1033 278h.1M1033 276h.1M1033 274h.1"/>
<path d="M1033 272h.1M1033 270h.1M1033 268h.1M1033 267h.1M1033 265h.1M1033 263h.1M1033 280h.1M1033 279h.1M1033 277h.1M1033 275h.1M1033 273h.1M1033 271h.1"/>
<path d="M1033 269h.1M1033 266h.1M1033 264h.1M1034 278h.1M1034 276h.1M1034 274h.1M1034 272h.1M1034 270h.1M1034 268h.1M1034 267h.1M1034 265h.1M1034 263h.1"/>
<path d="M1034 280h.1M1034 279h.1M1034 277h.1M1034 275h.1M1034 273h.1M1034 271h.1M1034 269h.1M1034 266h.1M1034 264h.1M1035 278h.1M1035 276h.1M1035 274h.1"/>
<path d="M1035 272h.1M1035 270h.1M1035 268h.1M1035 267h.1M1035 265h.1M1035 263h.1M1035 279h.1M1035 277h.1M1035 275h.1M1035 273h.1M1035 271h.1M1035 269h.1"/>
<path d="M1035 266h.1M1035 264h.1M1036 278h.1M1036 276h.1M1036 274h.1M1036 272h.1M1036 270h.1M1036 268h.1M1036 267h.1M1036 265h.1M1036 263h.1M1036 277h.1"/>
<path d="M1036 275h.1M1036 273h.1M1036 271h.1M1036 269h.1M1036 266h.1M1036 264h.1M1037 278h.1M1037 276h.1M1037 274h.1M1037 272h.1M1037 270h.1M1037 268h.1"/>
<path d="M1037 267h.1M1037 265h.1M1037 263h.1M1037 261l5 6M1037 277h.1M1037 275h.1M1037 273h.1M1037 271h.1M1037 269h.1M1037 266h.1M1037 264h.1M1038 278h.1"/>
<path d="M1038 276h.1M1038 274h.1M1038 272h.1M1038 270h.1M1038 268h.1M1038 267h.1M1038 265h.1M1038 263h.1M1038 277h.1M1038 275h.1M1038 273h.1M1038 271h.1"/>
<path d="M1038 269h.1M1038 266h.1M1038 264h.1M1039 277h.1M1039 275h.1M1039 273h.1M1039 271h.1M1039 269h.1M1039 268h.1M1039 266h.1M1039 276h.1M1039 274h.1"/>
<path d="M1039 272h.1M1039 270h.1M1039 267h.1M1039 265h.1M1040 275h.1M1040 273h.1M1040 271h.1M1040 269h.1M1040 268h.1M1040 266h.1M1040 276h.1M1040 274h.1"/>
<path d="M1040 272h.1M1040 270h.1M1040 267h.1M1041 275h.1M1041 273h.1M1041 271h.1M1041 269h.1M1041 268h.1M1041 274h.1M1041 272h.1M1041 270h.1M1042 275h.1"/>
<path d="M1042 273h.1M1042 271h.1M1042 269h.1M1042 268h.1M1042 267l1 1a7 7 0 0 1 5 4M1042 274h.1M1042 272h.1M1042 270h.1M1043 275h.1M1043 273h.1M1043 271h.1M1043 269h.1"/>
<path d="M1043 274h.1M1043 272h.1M1043 270h.1M1043 268h.1M1044 273h.1M1044 271h.1M1044 269h.1M1044 274h.1M1044 272h.1M1044 270h.1M1044 268h.1M1045 273h.1"/>
<path d="M1045 271h.1M1045 269h.1M1045 272h.1M1045 270h.1M1046 273h.1M1046 271h.1M1046 269h.1M1046 272h.1M1046 270h.1M1047 271h.1M1047 272h.1M1047 270h.1"/>
<path d="M1048 271h.1M1048 272h.1M1048 272l2 1v1M1048 272l-18 11M1050 274l-19 11M1050 273l-19 11M1050 274l1 1M1051 275v1l1 1-21 12h-1M1051 276l-21 13M1051 275l-21 13M1006 285l-2 3M1007 284l11 7v-1"/>
<path d="M1008 285l-2 1-2 3M1008 284l-2 1M1009 284h5M1009 284h-1M1010 285l15 2M1014 284l8 1M1018 291l-4 7M1022 285l3 1M1025 286v1M1026 286v-1l4 3M1027 286l-2 1M1030 283l1 1"/>
<path d="M1030 283v1l1 1M1030 283l-5 3M1030 288v1M1031 284v1M1035 281l-4 3M209 307h8v30h-8zM408 311h5v24h-5zM209 627h8v53h-8zM797 627h8v53h-8z"/>
</g>
<path d="M209 110h8v3h-8zM797 110h8v3h-8zM209 680h8v4h-8zM797 680h8v4h-8z" fill="none" stroke="#f00" stroke-width=".85"/>
<!-- layer: 0 -->
<path d="M401 117h2M805 113v224M217 335v2M519 339h2M517 676h2" fill="none" stroke="#0f0" stroke-width=".85"/>
<!-- layer: Press Panel -->
<g fill="none" stroke="#f26722" stroke-width=".85">
<path d="M209 113h8v97h-8zM217 110h97v7h-97zM314 110h96v7h-96zM408 117h5v97h-5zM410 110h97v7h-97zM507 110h97v7h-97zM604 110h97v7h-97zM701 110h96v7h-96zM797 177h8v97h-8zM209 210h8v97h-8zM408 214h5v97h-5zM209 337h8v97h-8z"/>
<path d="M217 335h97v4h-97zM314 335h96v4h-96zM410 335h97v4h-97zM507 335h97v4h-97zM604 335h97v4h-97zM701 335h96v4h-96zM797 337h8v97h-8zM209 434h8v96h-8zM217 431h97v5h-97zM314 431h96v5h-96zM505 431h4v97h-4zM797 434h8v96h-8z"/>
<path d="M209 530h8v97h-8zM505 528h4v97h-4zM797 530h8v97h-8zM217 676h97v8h-97zM314 676h96v8h-96zM410 676h97v8h-97zM507 676h97v8h-97zM604 676h97v8h-97zM701 676h96v8h-96z"/>
</g>
<!-- layer: Pencere -->
<g fill="none" stroke="#7fdfff" stroke-width=".85">
<path d="M242 110h4v7h-4zM246 110h4v3h-4zM250 113h31M250 110h31M250 112h31M281 110h4v3h-4zM285 110h3v7h-3zM797 179h8v4h-8zM797 183h4v4h-4zM797 187v77M799 187v77M801 187v77"/>
<path d="M805 183v85M797 268h8v3h-8zM797 264h4v4h-4zM797 436h8v4h-8zM797 440h4v4h-4zM805 440v85M797 444v77M799 444v77M801 444v77M797 525h8v3h-8zM797 521h4v4h-4zM316 676h4v8h-4z"/>
<path d="M320 676h4v4h-4zM324 676h77M324 678h77M401 676h3v4h-3zM404 676h4v8h-4zM606 676h4v8h-4zM610 676h4v4h-4zM614 676h77M614 678h77M691 676h4v4h-4zM695 676h4v8h-4zM320 684h84"/>
<path d="M324 680h77M610 684h85M614 680h77"/>
</g>
<!-- layer: Press Panel -->
<path d="M505 339h4v92h-4zM410 431h95v5h-95zM505 625h4v51h-4z" fill="none" stroke="#000" stroke-width=".85"/>
<!-- layer: 0 -->
<path d="M797 113h8v64h-8zM797 274h8v63h-8z" fill="none" stroke="#fff" stroke-width=".85"/>
<g fill="none" stroke="#f0f" stroke-width=".85">
<path d="M410 129v83M228 210h70M327 210h70M424 214h115M568 214h115M706 214h26M760 214h26M410 240v83M228 307h70M327 307h70M424 311h115M568 311h115"/>
<path d="M706 311h26M760 311h26M228 337h115M372 337h115M510 337h124M662 337h124M507 351v115M228 385h112M382 385h111M228 434h112M382 434h111M521 431h115"/>
<path d="M665 431h114M791 431h6M507 494v115M228 530h112M382 530h111M521 528h115M665 528h114M791 528h6M228 627h112M382 627h111M507 632v7M521 625h115"/>
<path d="M665 625h114M791 625h6M507 658v7"/>
</g>
<g fill="#f0f" stroke="#f0f" stroke-width=".85">
<path d="M397 208l11 2-11 2z"/>
<path d="M217 210l11-2v4z"/>
<path d="M397 305l11 2-11 2z"/>
<path d="M217 307l11-2v4z"/>
<path d="M683 212l11 2-11 2z"/>
<path d="M413 214l11-2v4z"/>
<path d="M683 309l11 2-11 2z"/>
<path d="M413 311l11-2v4z"/>
<path d="M786 212l11 2-11 2z"/>
<path d="M694 214l12-2v4z"/>
<path d="M786 309l11 2-11 2z"/>
<path d="M694 311l12-2v4z"/>
<path d="M493 529l12 1-12 2z"/>
<path d="M217 530l11-1v3z"/>
<path d="M493 625l12 2-12 2z"/>
<path d="M217 627l11-2v4z"/>
<path d="M779 430l12 1-12 2z"/>
<path d="M509 431l12-1v3z"/>
<path d="M779 526l12 2-12 2z"/>
<path d="M509 528l12-2v4z"/>
<path d="M779 623l12 2-12 2z"/>
<path d="M509 625l12-2v4z"/>
<path d="M487 335l11 2-11 2z"/>
<path d="M217 337l11-2v4z"/>
<path d="M786 335l11 2-11 2z"/>
<path d="M498 337l12-2v4z"/>
<path d="M493 432l12 2-12 2z"/>
<path d="M217 434l11-2v4z"/>
<path d="M410 117l2 12h-4z"/>
<path d="M408 323h4l-2 12z"/>
<path d="M507 339l2 12h-4z"/>
<path d="M505 609h4l-2 12z"/>
<path d="M507 621l2 11h-4z"/>
<path d="M505 665h4l-2 11z"/>
<path d="M493 383l12 2-12 2z"/>
<path d="M217 385l11-2v4z"/>
</g>
<g font-size="16.2" fill="#f0f">
<text x="299" y="216">248</text>
<text x="540" y="220">365</text>
<text x="732" y="220">134</text>
<text x="416" y="239" transform="rotate(-90 416 239)">282</text>
<text x="299" y="313">248</text>
<text x="540" y="316">365</text>
<text x="732" y="316">134</text>
<text x="344" y="343">365</text>
<text x="634" y="343">388</text>
<text x="341" y="391">373.5</text>
<text x="637" y="437">365</text>
<text x="341" y="439">373.5</text>
<text x="783" y="461">8.5</text>
<text x="513" y="493" transform="rotate(-90 513 493)">365</text>
<text x="637" y="534">365</text>
<text x="341" y="536">373.5</text>
<text x="783" y="558">8.5</text>
<text x="341" y="633">373.5</text>
<text x="637" y="631">365</text>
<text x="513" y="657" transform="rotate(-90 513 657)">72</text>
<text x="783" y="654">8.5</text>
</g>
<text font-size="11.3" x="446" y="753">TAVAN OMEGA YERLEŞİM PLANI</text>
<g font-size="9.1">
<text x="960" y="96">1-) Veranda içi ters tavan yapılacak</text>
<text x="960" y="107">(Omega profiller 60 cm de bir monte edilecek)</text>
<text x="961" y="129">2-) Diğer mahaller asma tavan yapılacak</text>
<text x="960" y="140">(Omega profiller 125 cm de bir monte edilecek)</text>
<text x="1022" y="218">MONTAJ DETAYLARI</text>
<text x="1022" y="699">MONTAJ DETAYLARI</text>
<text x="755" y="747">Satış</text>
<text x="919" y="752">ÇİZEN</text>
<text x="756" y="758">Temsilcisi</text>
</g>
<g font-size="5.3">
<text x="956" y="293">Alçıpan Levha(12 mm)</text>
<text x="971" y="303">Asma Tavan Birleştirme Elemanı</text>
</g>
</svg>
